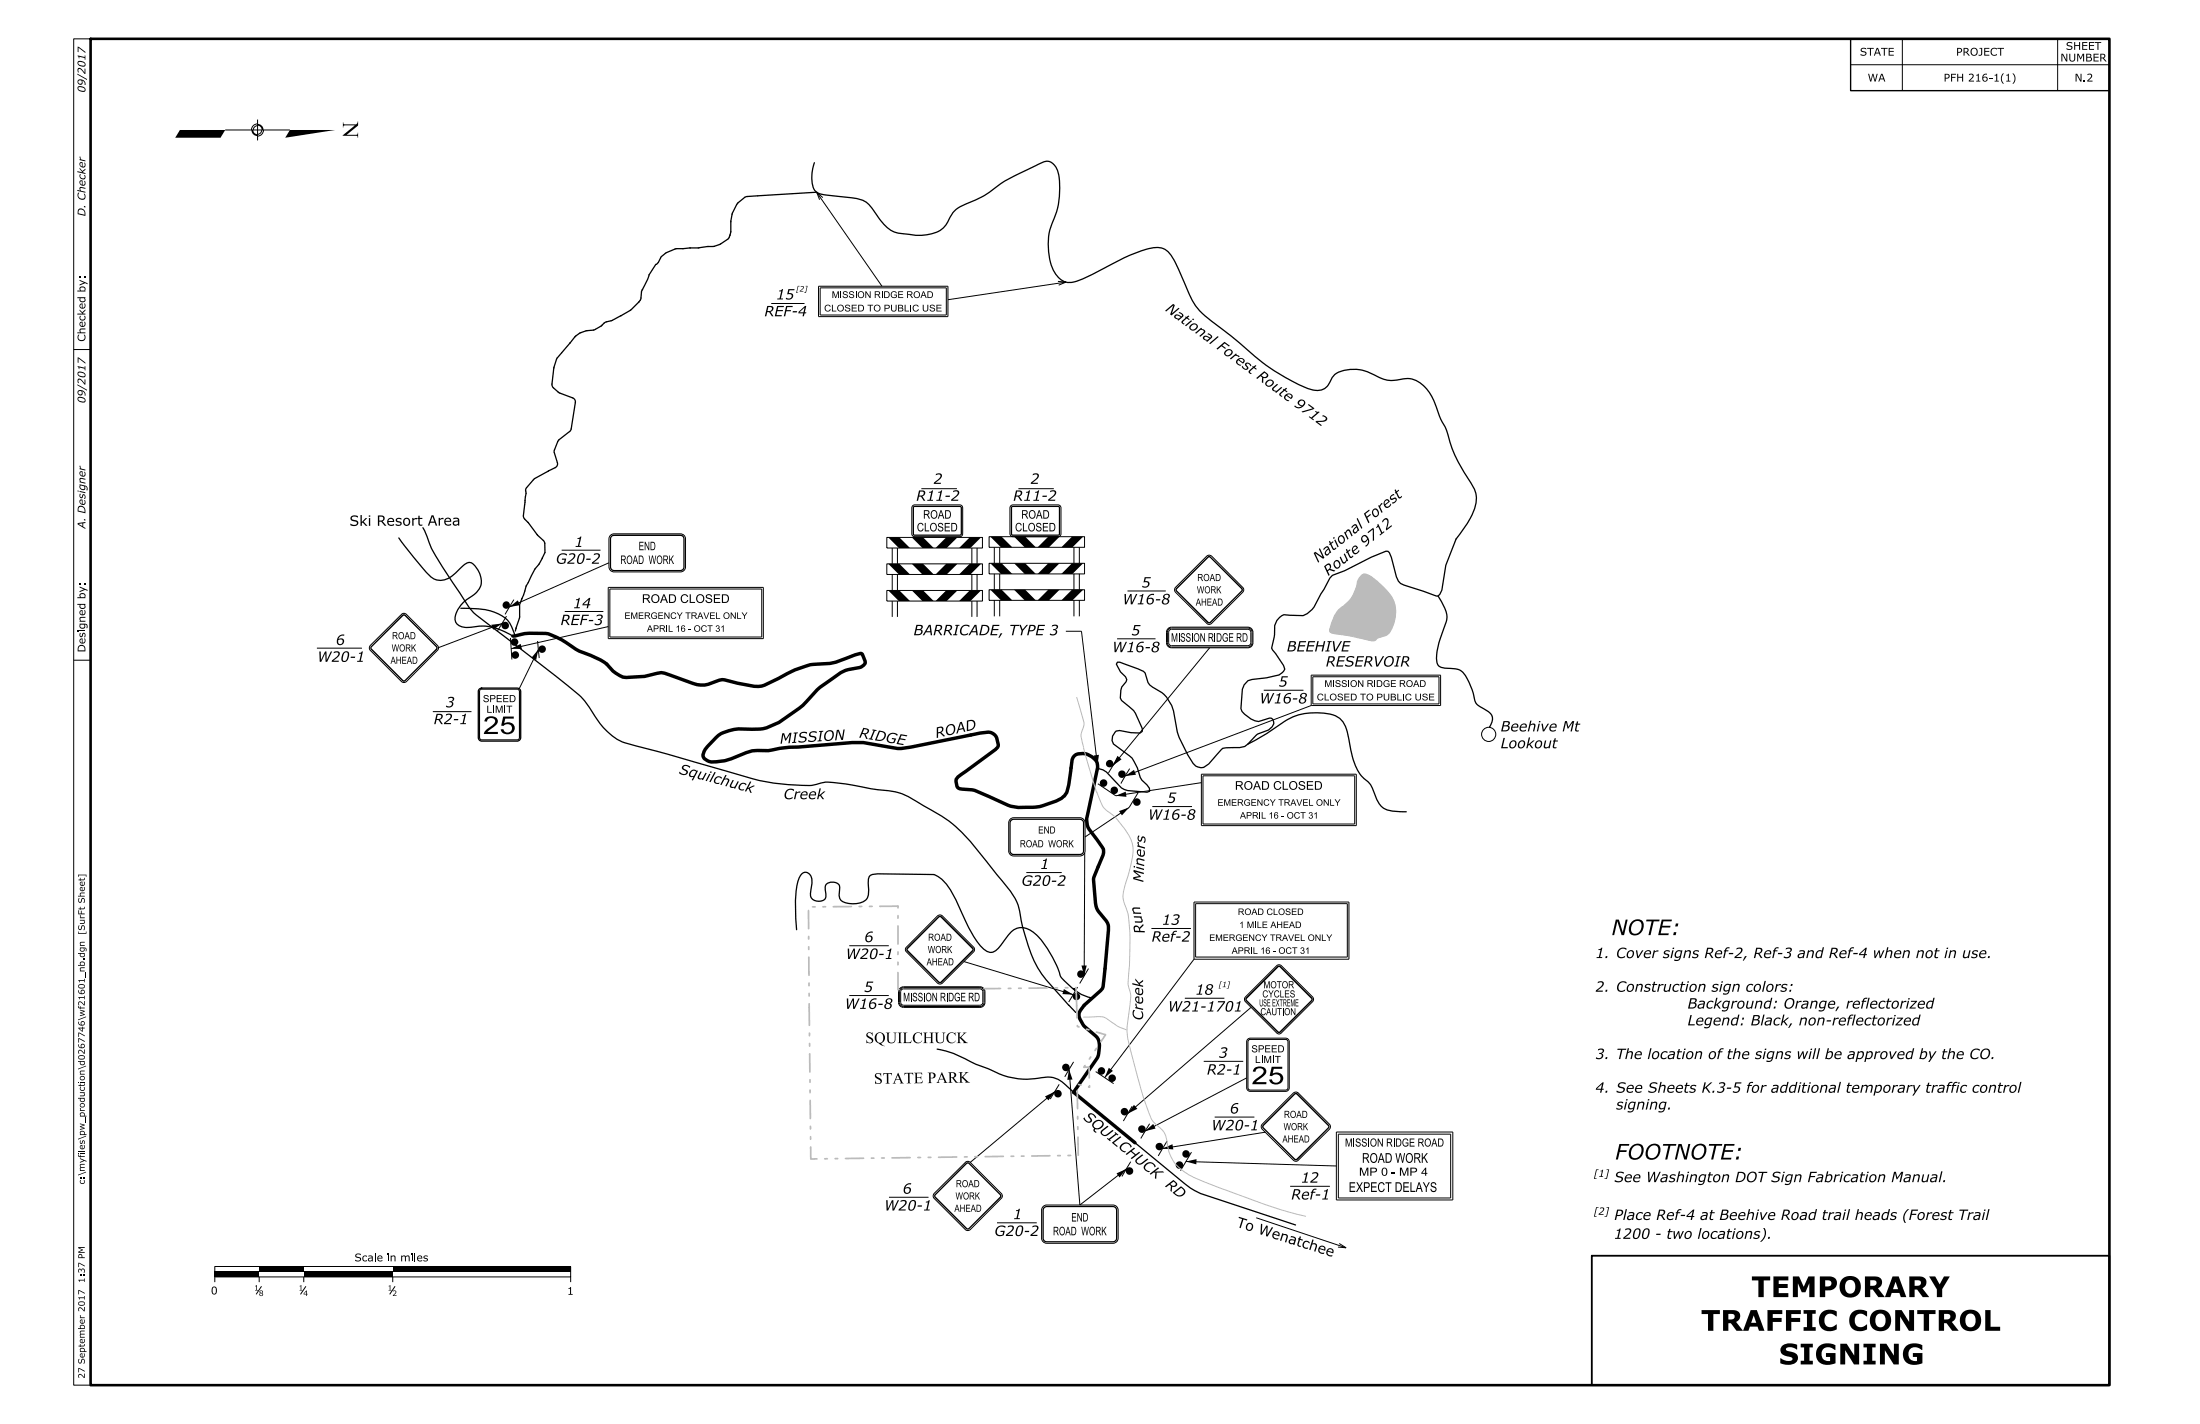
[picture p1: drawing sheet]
<svg xmlns="http://www.w3.org/2000/svg" width="432mm" height="279mm" viewBox="0 0 432 279" stroke-linecap="round" stroke-linejoin="round" font-family="sans-serif">
<g fill="none" stroke="#000" stroke-width=".2">
<path d="M160.7 56.2h25.4v5.9h-25.4zM161 56.5h24.7v5.3h-24.7zM100.9 117.7l-1.8 2.8M119.4 115.3h30.4v10h-30.4zM119.7 115.6h29.8v9.4h-29.8zM174.1 115.9h18.7v2h-18.7zM174.1 110.6h18.7v2.1h-18.7zM174.1 105.4h18.7v2.1h-18.7zM175.1 107.5v3.1M175.1 112.7v3.2M175.1 117.9v3.1M176.1 107.5v3.1"/>
<path d="M176.1 112.7v3.2M176.1 117.9v3.1M190.7 107.5v3.1M190.7 112.7v3.2M190.7 117.9v3.1M191.8 107.5v3.1M191.8 112.7v3.2M191.8 117.9v3.1M194.1 115.7h18.8v2.1h-18.8zM194.1 110.5h18.8v2.1h-18.8zM194.1 105.3h18.8v2.1h-18.8zM195.2 107.4v3.1"/>
<path d="M195.2 112.6v3.1M195.2 117.8v3.1M196.2 107.4v3.1M196.2 112.6v3.1M196.2 117.8v3.1M210.8 107.4v3.1M210.8 112.6v3.1M210.8 117.8v3.1M211.8 107.4v3.1M211.8 112.6v3.1M211.8 117.8v3.1M99.4 120.9l-1.8 2.9"/>
<path d="M100.2 125.2l.3 4.2M105.5 125.8l.3 3.3M257.4 132.5h25.4v5.9h-25.4zM257.7 132.8h24.7v5.3h-24.7zM215.5 153.8l3.5 2.3M219.3 148.8l-1.7 2.9M221.7 150.8l-1.7 2.9M223.4 155.5l-1.8 2.9M235.8 151.9h30.4v10.1h-30.4zM236.1 152.2h29.8v9.5h-29.8zM234.4 177h30.4v11.2h-30.4zM234.7 177.3h29.7v10.5h-29.7z"/>
<path d="M211.5 193.7l-1.7 2.9M213.6 190l-1.7 3M244.4 195.6l6.2-6.1a.66 .66 0 0 1 .9 0l6.1 6.1a.66 .66 0 0 1 0 .9l-6.1 6.2a.6 .6 0 0 1-.9 0l-6.2-6.2a.66 .66 0 0 1 0-.9zM207.9 212.8l-1.8 2.9M210.7 208.4l-1.7 2.9M215.1 210.3l3.5 2.3M222.2 217.1l-1.7 2.9M229.1 223.9l-1.8 2.9M233.9 226.1l-2.2 3.6M262.3 222.1h22.9v13.3h-22.9zM262.7 222.5h22v12.6h-22z"/>
<circle cx="292.2" cy="144.1" r="1.39"/>
</g>
<g fill="#000">
<path d="M174.3 105.4h2.2l2.1 2.1h-2.2zM174.3 110.6h2.2l2.1 2.1h-2.2zM174.3 115.9h2.2l2.1 2h-2.2zM179 105.4h2.2l2.1 2.1h-2.3zM179 110.6h2.2l2.1 2.1h-2.3zM179 115.9h2.2l2.1 2h-2.3zM183.6 117.9l2.1-2h2.2l-2.1 2zM183.6 112.7l2.1-2.1h2.2l-2.1 2.1zM183.6 107.5l2.1-2.1h2.2l-2.1 2.1zM188.2 117.9l2.1-2h2.2l-2 2zM188.2 112.7l2.1-2.1h2.2l-2 2.1zM188.2 107.5l2.1-2.1h2.2l-2 2.1z"/>
<path d="M194.4 105.3h2.2l2.1 2.1h-2.2zM194.4 110.5h2.2l2.1 2.1h-2.2zM194.4 115.7h2.2l2.1 2.1h-2.2zM199 105.3h2.2l2.1 2.1h-2.2zM199 110.5h2.2l2.1 2.1h-2.2zM199 115.7h2.2l2.1 2.1h-2.2zM203.7 117.8l2-2.1h2.3l-2.1 2.1zM203.7 112.6l2-2.1h2.3l-2.1 2.1zM203.7 107.4l2-2.1h2.3l-2.1 2.1zM208.3 117.8l2.1-2.1h2.2l-2.1 2.1zM208.3 112.6l2.1-2.1h2.2l-2.1 2.1zM208.3 107.4l2.1-2.1h2.2l-2.1 2.1z"/>
<path d="M244.5 195.7l6.2-6.1 .3-.2 .4 .2 6.1 6.1 .2 .4-.2 .3-6.1 6.2-.4 .1-.3-.1-6.2-6.2-.1-.3zM244.8 195.9v.4l6.2 6.1 6.4-6.3-6.4-6.4z" fill-rule="evenodd"/>
<circle cx="99.4" cy="118.7" r=".73"/>
<circle cx="99.2" cy="122.7" r=".74"/>
<circle cx="101" cy="126" r=".74"/>
<circle cx="101.1" cy="128.5" r=".74"/>
<circle cx="106.4" cy="127.4" r=".73"/>
<circle cx="216.6" cy="153.6" r=".74"/>
<circle cx="217.8" cy="149.8" r=".74"/>
<circle cx="218.7" cy="155.1" r=".74"/>
<circle cx="220.2" cy="151.9" r=".74"/>
<circle cx="223.1" cy="157.4" r=".74"/>
<circle cx="211.3" cy="195.5" r=".74"/>
<circle cx="212.1" cy="191.1" r=".73"/>
<circle cx="207.6" cy="214.6" r=".74"/>
<circle cx="209.2" cy="209.4" r=".74"/>
<circle cx="216.2" cy="210.1" r=".73"/>
<circle cx="218.3" cy="211.5" r=".75"/>
<circle cx="220.7" cy="218.1" r=".75"/>
<circle cx="231.5" cy="228.6" r=".74"/>
<circle cx="232.8" cy="226.4" r=".75"/>
</g>
<path d="M83 103.5l.4 .7a30.2 30.2 0 0 0 4.7 8.9l1.6 2.5a24.8 24.8 0 0 0 3.8 5.1l17.3 13.3a19.1 19.1 0 0 1 6.2 6.9 11.6 11.6 0 0 0 8.5 5.6l16.8 4.7a51.2 51.2 0 0 0 14.6 2.9 10.5 10.5 0 0 0 5-.6l4 .3 5.7 1.1a15.7 15.7 0 0 1 7.3 1.7l3 1.9a26.8 26.8 0 0 1 10 8.3l3.7 4.8a22.7 22.7 0 0 1 4.3 6.1 44 44 0 0 0 3.8 12.2 63.8 63.8 0 0 0 6.1 7.4" fill="none" stroke="#000" stroke-width=".25"/>
<path d="M267.2 112.9a1.79 1.79 0 0 1 2.3 .5 13.9 13.9 0 0 1 4.1 4.7 6.8 6.8 0 0 1-1.3 6.4l-1.9 .7a1.53 1.53 0 0 1-2.1 .3l-3-.7-3.1-.4a1.07 1.07 0 0 1-1.3-.9l.2-.3a6.7 6.7 0 0 1 3.1-4.8 8.6 8.6 0 0 0 2.4-4.6z" fill-rule="evenodd" fill="#bababa"/>
<g fill="#000">
<path d="M35.3 25.5h8.9l-.9 1.5h-8.9zM56.9 25.5h8.9l-9.8 1.5zM100 119.1l1.6-1.3 .5 .9zM96.4 122.6l2.1-.3-1.7 1.2zM100.3 127.3l1.9-1 .2 1.1zM105.7 127.5l-.5 2-.9-.5zM214.7 148.2l1-.1-.3 2.1zM219.6 159.1l2-.7-1.4 1.6zM219.3 148.3l.8 .7-1.7 1.2zM219 156.1l1.9-.8 .2 1.1zM220.8 152.3l1.8-1.2 .4 .9zM208.8 194.1l1.8 1.1-2.1-.1z"/>
<path d="M212.3 189.4h1l-.5 2.1zM205.1 215.1l1.9-.9-1.2 1.7zM209.8 209.8l.7 2-1 .1zM217.6 209.5l.8 .6-1.6 1.4zM222.6 216.8l.6 .8-1.9 .9zM228.2 225.4l1.9-.9 .2 1zM232.8 227.9l2-.5v1.1zM42.2 249.5h8.7v1h-8.7zM50.9 248.5h8.7v1h-8.7zM77.1 248.5h34.9v1h-34.9zM59.6 249.5h17.5v1h-17.5z"/>
<path d="M15.2 14.4l1.9 1.1v.2l-1.9-1.1z" fill-rule="evenodd"/>
<path d="M393.1 14.4h.2a1.39 1.39 0 0 0 0 2h-.2a1.52 1.52 0 0 1 0-2z" fill-rule="evenodd"/>
<path d="M395 14.4h.2a1.52 1.52 0 0 1 0 2h-.2a1.38 1.38 0 0 0 0-2z" fill-rule="evenodd"/>
<path d="M15.7 36.8l.2-.1 .9 .2v.2l-.8-.2a.29 .29 0 0 0-.2 .2 .29 .29 0 0 0 .1 .3l.9 .2v.2l-1.6-.3v-.2l.5 .1-.1-.3z" fill-rule="evenodd"/>
<path d="M15.6 32.9l.6 .6 .6-.4v.2l-.5 .4 .5 .3v.1l-1.6-.3v-.2l1 .2-.6-.6z" fill-rule="evenodd"/>
<path d="M49.4 25.5h.3l.3 .6 .6 .3v.3a1.19 1.19 0 0 1-1.2-1.2z" fill-rule="evenodd"/>
<path d="M50.6 24.3a1.17 1.17 0 0 1 1.1 1.2h-.3l-.3-.6-.5-.2z" fill-rule="evenodd"/>
<path d="M15.7 56.3l-.1 .3 .1 .4h-.5v.2h1.6v-.3a.61 .61 0 0 0-.3-.7 .61 .61 0 0 0-.8 .1zM15.9 56.5a.44 .44 0 0 1 .6-.1 .44 .44 0 0 1 .1 .6h-.7l-.1-.3z" fill-rule="evenodd"/>
<path d="M15.2 58.3v.2h.5a.56 .56 0 0 0 .4 .8 .56 .56 0 0 0 .6-.7l.1-.3zM15.8 58.5h.7a.4 .4 0 0 1-.3 .6 .4 .4 0 0 1-.4-.6z" fill-rule="evenodd"/>
<path d="M156.6 56.1h.4l-.3 .1-.3 1.2 .2 .1h-.3z" fill-rule="evenodd"/>
<path d="M157.2 56.2a.36 .36 0 0 1 .6 .1 .36 .36 0 0 1-.3 .5l-.4 .3h.6v.1h-.8l.2-.3a.48 .48 0 0 0 .4-.7l-.4 .1z" fill-rule="evenodd"/>
<path d="M158.1 56.1h.4l-.3 1.4h-.4l.3-.1 .3-1.2h-.3z" fill-rule="evenodd"/>
<path d="M15.2 75.4l1.9 1.1v.2l-1.9-1.1z" fill-rule="evenodd"/>
<path d="M15.7 64.5l1.1-.1v.2h-.7a.33 .33 0 0 0-.3 .3 .33 .33 0 0 0 .1 .3h.9v.2h-1.6v-.2h.5l-.1-.4z" fill-rule="evenodd"/>
<path d="M15.6 60.7l.6 .6 .6-.6v.3l-.5 .4 .5 .1v.2h-1.6v-.2h1l-.6-.5z" fill-rule="evenodd"/>
<path d="M179.2 99.3l-.1 .4v5l.3 .4h9l.4-.2v-5.2l-.2-.4-9-.1zM179.4 99.5h9l.2 .2-.1 5.1h-9.1z" fill-rule="evenodd"/>
<path d="M198.5 99.3l-.1 .4v5l.2 .4h9l.4-.1 .1-.3v-5l-.1-.4-.4-.1h-8.8zM198.7 99.5h9.1v5.3h-9.1z" fill-rule="evenodd"/>
<path d="M15.7 116.5l-.1 .3 .1 .4h-.5v.2h1.6v-.4a.61 .61 0 0 0-.3-.6 .61 .61 0 0 0-.8 .1zM15.9 116.6a.44 .44 0 0 1 .6 0 .44 .44 0 0 1 .1 .6h-.7l-.1-.3z" fill-rule="evenodd"/>
<path d="M15.2 118.5v.2h.5a.56 .56 0 0 0 .4 .8 .56 .56 0 0 0 .6-.7l.1-.3zM15.8 118.7h.7a.4 .4 0 0 1-.3 .6 .4 .4 0 0 1-.4-.6z" fill-rule="evenodd"/>
<path d="M119.9 105.1l-.2 .6v5.5l.2 .6 .6 .3h13l.4-.1 .4-.4 .1-.4v-5.5a.84 .84 0 0 0-.9-.8h-13zM120.1 105.3l.4-.1h13.3l.3 .5v5.7l-.3 .3-.3 .1-13.3-.1-.3-.5v-5.5z" fill-rule="evenodd"/>
<path d="M230.8 115.4l6.2-6.1a.44 .44 0 0 1 .7 0l6.1 6.1 .1 .3-.1 .4-6.1 6.1-.4 .1-.3-.1-6.2-6.2zM231 115.6v.3l6.3 6.2 6.4-6.3-.1-.2-6.3-6.2z" fill-rule="evenodd"/>
<path d="M66.5 124.8a1.14 1.14 0 0 0 0 1.8 .7 .7 0 0 0 1-.4 .7 .7 0 0 0-.5-.9l-.6 .1a.84 .84 0 0 1 1.1-.6l.1-.3h-.3zM66.3 125.9a.5 .5 0 0 1 1 0 .5 .5 0 0 1-1 0z" fill-rule="evenodd"/>
<path d="M78.9 120.6l.4-.1 .3 .1 6.2 6.2 .1 .3-.1 .4-6.2 6.1a.44 .44 0 0 1-.7 0l-6.2-6.2v-.3v-.3zM73 127v.3l6.3 6.2 6.3-6.3v-.2l-6.3-6.2z" fill-rule="evenodd"/>
<path d="M94.2 135.3l.3-.2h7a.61 .61 0 0 1 .6 .6l-.1 9.3-.5 .3h-7l-.3-.2-.2-.4v-9zM94.3 135.4v9.5l.2 .2 7.2-.1 .1-.3v-9l-.1-.3-.2-.1h-7z" fill-rule="evenodd"/>
<path d="M160.9 154.7h.2l-.3 1.3 .9-.7h.3l-.8 .7 .6 .8h-.4l-.4-.7-.3 .2-.1 .5h-.2z" fill-rule="evenodd"/>
<path d="M300.1 144.7h.2l-.3 1.4 .9-.8h.3l-.8 .7 .6 .8h-.4l-.4-.7-.3 .2-.1 .5h-.2z" fill-rule="evenodd"/>
<path d="M300.3 141.4h.3l-.2 .8a.5 .5 0 0 1 .7-.3 .5 .5 0 0 1 .3 .6l-.3 1h-.2l.2-.9a.35 .35 0 0 0-.2-.5 .35 .35 0 0 0-.5 .2l-.3 1.2h-.2z" fill-rule="evenodd"/>
<path d="M15.8 175.2l.8-.1v.2h-.5a.28 .28 0 0 0-.2 .2 .28 .28 0 0 0 0 .3h.7v.1h-1.3v-.1h.5l-.1-.4z" fill-rule="evenodd"/>
<path d="M15.3 171.6h1.7v.5h-.2v-.3h-1.4v.3h-.1z" fill-rule="evenodd"/>
<path d="M198.4 160.9l-.3 .6v5.5l.3 .5 .4 .3h13.1l.5-.1 .3-.3 .1-.4v-5.5a.84 .84 0 0 0-.9-.9h-12.9zM198.5 161l.5-.1 13.2 .1 .3 .5v5.7l-.3 .3h-.3h-13.2l-.3-.5v-5.5z" fill-rule="evenodd"/>
<path d="M15.3 197.4h.2l.1 .3h.1v-.3h.1v.3h.8v.2h-.8v.1l-.1-.1a.35 .35 0 0 1-.4-.5z" fill-rule="evenodd"/>
<path d="M15.8 188.7l-.1 .3 .1 .3h-.5v.2h1.3l.1-.5a.55 .55 0 0 0-.9-.3zM15.9 188.9a.36 .36 0 0 1 .5-.1 .36 .36 0 0 1 .1 .5h-.6l-.1-.2z" fill-rule="evenodd"/>
<path d="M15.3 187v.2h.4a.46 .46 0 0 0 .4 .6 .46 .46 0 0 0 .4-.6l.1-.2zM15.9 187.2h.5a.33 .33 0 0 1-.3 .5 .33 .33 0 0 1-.2-.5z" fill-rule="evenodd"/>
<path d="M15.3 200l1.6-.6v.2l-1.6 .6z" fill-rule="evenodd"/>
<path d="M15.3 182.8h.1v.3h1.4v-.3h.2v.4h-1.7z" fill-rule="evenodd"/>
<path d="M170.3 183.1a1.15 1.15 0 0 0 0 1.8 .71 .71 0 0 0 1-.5 .71 .71 0 0 0-.6-.9l-.5 .2a.84 .84 0 0 1 1.1-.7v-.2h-.2zM170 184.2a.5 .5 0 0 1 1 0 .5 .5 0 0 1-1 0z" fill-rule="evenodd"/>
<path d="M178 185.9l6.2-6.1 .3-.1 .4 .1 6.1 6.1 .1 .4-.1 .4-6.1 6.1-.4 .1-.3-.1-6.2-6.1-.1-.4zM184.3 180l-6.1 6.3 6.3 6.4 6.4-6.4-6.3-6.3z" fill-rule="evenodd"/>
<path d="M222.8 192l.8 .8 .8-.5v.3l-.7 .5 .2 .2 .5 .1v.2l-2.2-.4v-.3l1.4 .3-.8-.9z" fill-rule="evenodd"/>
<path d="M230.3 182.8l.7-.2-.1 .3a.43 .43 0 0 0-.6 .3h.5l-.1 .2h-.4l-.3 1.4h-.3l.3-1.4h-.1v-.2h.2z" fill-rule="evenodd"/>
<path d="M239.5 192.6h.4l-.3 .1-.3 1.2 .3 .1h-.4z" fill-rule="evenodd"/>
<path d="M240.2 192.8l.4-.2-.3 1h.3l-.1 .1h-.5l.2-.1 .2-.7z" fill-rule="evenodd"/>
<path d="M241.1 192.6h.3l-.3 1.4h-.4l.3-.1 .3-1.2z" fill-rule="evenodd"/>
<path d="M336.8 195.8h.3l-.3 1.3 .9-.7h.3l-.9 .7 .6 .8h-.3l-.5-.7-.2 .2-.1 .5h-.3z" fill-rule="evenodd"/>
<path d="M338.8 186l.7-.1-.1 .2a.43 .43 0 0 0-.6 .4h.5l-.1 .2h-.4l-.3 1.3h-.3l.3-1.3h-.2l.1-.2h.2z" fill-rule="evenodd"/>
<path d="M340.1 199.8a.94 .94 0 0 0-.1 1.4l.7-.2v.2h.2l.5-2.1h-.2l-.2 .6-.4-.1zM340.2 200l.4-.2 .3 .1-.2 .9a.45 .45 0 0 1-.6 .1 .45 .45 0 0 1 0-.7z" fill-rule="evenodd"/>
<path d="M346.1 199.1h.2l-.5 2.1h-.2z" fill-rule="evenodd"/>
<path d="M346.3 192.5h.3l-.5 2.1h-.3z" fill-rule="evenodd"/>
<path d="M346.6 196.5a.94 .94 0 0 0-.1 1.4l.7-.2-.1 .2h.3l.5-2.1h-.3l-.1 .6-.5-.1zM346.7 196.7l.3-.2 .4 .1-.2 .9a.45 .45 0 0 1-.7 .1 .45 .45 0 0 1 0-.7z" fill-rule="evenodd"/>
<path d="M348.4 186l.7-.1-.1 .2a.43 .43 0 0 0-.6 .4h.5l-.1 .2h-.4l-.3 1.3h-.3l.3-1.3h-.1v-.2h.2z" fill-rule="evenodd"/>
<path d="M356.7 186.6a.94 .94 0 0 0-.1 1.4l.7-.2v.2h.2l.5-2.1h-.3l-.1 .6-.4-.1zM356.8 186.8l.4-.2 .3 .1-.2 .9a.45 .45 0 0 1-.6 .1 .45 .45 0 0 1 0-.7z" fill-rule="evenodd"/>
<path d="M363.1 199.2l.7-.1-.1 .2a.43 .43 0 0 0-.6 .4h.5l-.1 .2h-.4l-.3 1.3h-.3l.3-1.3h-.2l.1-.2h.2z" fill-rule="evenodd"/>
<path d="M363.2 186l.7-.1-.1 .2a.43 .43 0 0 0-.6 .4h.5l-.1 .2h-.4l-.3 1.3h-.3l.3-1.3h-.1v-.2h.2z" fill-rule="evenodd"/>
<path d="M364 199.1h.2l-.5 2.1h-.2z" fill-rule="evenodd"/>
<path d="M365.8 195.9l.7-.1v.2a.43 .43 0 0 0-.7 .4h.5v.2h-.5l-.3 1.3h-.2l.2-1.3h-.1v-.2h.2z" fill-rule="evenodd"/>
<path d="M366.7 195.8h.3l-.5 2.1h-.3z" fill-rule="evenodd"/>
<path d="M370.4 185.9h.3l-.2 .7a.5 .5 0 0 1 .6-.2 .5 .5 0 0 1 .3 .6l-.2 1h-.3l.2-.9a.35 .35 0 0 0-.2-.5 .35 .35 0 0 0-.4 .2l-.3 1.2h-.3z" fill-rule="evenodd"/>
<path d="M375.7 199.8a.94 .94 0 0 0-.1 1.4l.7-.2-.1 .2h.3l.5-2.1h-.3l-.1 .6-.4-.1zM375.8 200l.4-.2 .3 .1-.2 .9a.45 .45 0 0 1-.7 .1 .45 .45 0 0 1 0-.7z" fill-rule="evenodd"/>
<path d="M378.4 196.5a.94 .94 0 0 0-.1 1.4l.7-.2v.2h.2l.5-2.1h-.2l-.2 .6-.4-.1zM378.5 196.7l.4-.2 .4 .1-.2 .9a.46 .46 0 0 1-.7 .1 .46 .46 0 0 1 0-.7z" fill-rule="evenodd"/>
<path d="M15.3 215.4v.2h.4a.46 .46 0 0 0 .4 .6 .46 .46 0 0 0 .4-.6l.1-.2zM15.9 215.6h.5a.33 .33 0 0 1-.3 .5 .33 .33 0 0 1-.2-.5z" fill-rule="evenodd"/>
<path d="M15.3 208.2v.1h.4a.46 .46 0 0 0 .4 .7 .46 .46 0 0 0 .4-.7l.1-.1zM15.9 208.3h.5a.34 .34 0 0 1-.3 .6 .33 .33 0 0 1-.2-.6z" fill-rule="evenodd"/>
<path d="M15.3 209.7l1.6-.6v.1l-1.6 .6z" fill-rule="evenodd"/>
<path d="M242 216.7a1.14 1.14 0 0 0 0 1.8 .7 .7 0 0 0 1-.4 .7 .7 0 0 0-.6-.9l-.5 .1a.83 .83 0 0 1 1.1-.6l.1-.3h-.3zM241.8 217.8a.48 .48 0 0 1 .9 0 .48 .48 0 0 1-.9 0z" fill-rule="evenodd"/>
<path d="M245.1 203.9l7.2-.1a.61 .61 0 0 1 .6 .6l-.1 9.3-.5 .3h-6.9l-.5-.3-.1-.3v-9zM245.1 204.2l-.1 .2 .1 9.2 .3 .2 7.1-.1 .2-.3v-9l-.1-.2-.3-.2h-6.9z" fill-rule="evenodd"/>
<path d="M319.5 205.7h.2l-.1 .7a.5 .5 0 0 1 .6-.2 .5 .5 0 0 1 .3 .6l-.2 1h-.3l.2-.9a.35 .35 0 0 0-.2-.5 .35 .35 0 0 0-.4 .2l-.4 1.2h-.2z" fill-rule="evenodd"/>
<path d="M323.9 205.7h.3l-.5 2.1h-.3z" fill-rule="evenodd"/>
<path d="M325.9 212.3h.3l-.2 .7a.5 .5 0 0 1 .6-.2 .5 .5 0 0 1 .3 .6l-.2 1h-.3l.2-.9a.35 .35 0 0 0-.2-.5 .35 .35 0 0 0-.4 .2l-.3 1.2h-.3z" fill-rule="evenodd"/>
<path d="M337.6 205.8l.7-.1-.1 .2a.43 .43 0 0 0-.6 .4h.5l-.1 .2h-.4l-.3 1.3h-.3l.3-1.3h-.1v-.2h.2z" fill-rule="evenodd"/>
<path d="M340.6 205.7h.2l-.2 .7a.5 .5 0 0 1 .7-.2 .5 .5 0 0 1 .3 .6l-.2 1h-.3l.2-.9a.35 .35 0 0 0-.2-.5 .35 .35 0 0 0-.4 .2l-.4 1.2h-.2z" fill-rule="evenodd"/>
<path d="M343.4 212.4l.7-.1-.1 .2a.43 .43 0 0 0-.6 .4h.5l-.1 .2h-.4l-.3 1.3h-.3l.3-1.3h-.2l.1-.2h.2z" fill-rule="evenodd"/>
<path d="M350 199.1h.2l-.3 1.3 .9-.7h.4l-.9 .7 .6 .8h-.3l-.5-.7-.2 .2-.1 .5h-.3z" fill-rule="evenodd"/>
<path d="M349.8 213a.94 .94 0 0 0-.2 1.4l.7-.2v.2h.3l.5-2.1h-.3l-.1 .6-.5-.1zM349.9 213.2l.3-.1 .4 .1-.2 .8a.45 .45 0 0 1-.7 .1 .45 .45 0 0 1 0-.7z" fill-rule="evenodd"/>
<path d="M351.5 213a.93 .93 0 0 0-.1 1.4l.7-.2v.2h.2l.5-2.1h-.3l-.1 .6-.4-.1zM351.6 213.2l.4-.1 .3 .1-.2 .8a.45 .45 0 0 1-.6 .1 .45 .45 0 0 1 0-.7z" fill-rule="evenodd"/>
<path d="M356.2 205.7h.3l-.5 2.1h-.3z" fill-rule="evenodd"/>
<path d="M357 205.7h.2l-.5 2.1h-.2z" fill-rule="evenodd"/>
<path d="M358.7 205.7l-.5 2.1h.3a.95 .95 0 0 0 1.1-.4 .95 .95 0 0 0-.1-1.1l-.7 .1 .2-.7zM358.8 206.7a.45 .45 0 0 1 .6-.1 .45 .45 0 0 1 0 .6 .57 .57 0 0 1-.8 .3z" fill-rule="evenodd"/>
<path d="M361.1 212.3h.2l-.4 2.1h-.3z" fill-rule="evenodd"/>
<path d="M374.4 206.4a.94 .94 0 0 0-.1 1.4l.7-.2v.2h.2l.5-2.1h-.2l-.2 .6-.4-.1zM374.5 206.6l.4-.1h.4l-.2 .9a.46 .46 0 0 1-.7 .1 .46 .46 0 0 1 0-.7z" fill-rule="evenodd"/>
<path d="M377.2 205.7l-.5 2.1h.3a.95 .95 0 0 0 1.1-.4 .95 .95 0 0 0-.1-1.1l-.7 .1 .2-.7zM377.2 206.7a.45 .45 0 0 1 .7-.1 .45 .45 0 0 1 0 .6 .57 .57 0 0 1-.9 .3z" fill-rule="evenodd"/>
<path d="M382.5 212.4l.7-.1v.2a.43 .43 0 0 0-.6 .4h.4v.2h-.5l-.3 1.3h-.2l.3-1.3h-.2v-.2h.2z" fill-rule="evenodd"/>
<path d="M382.7 205.7h.2l-.1 .7a.5 .5 0 0 1 .6-.2 .5 .5 0 0 1 .3 .6l-.2 1h-.3l.2-.9a.35 .35 0 0 0-.2-.5 .35 .35 0 0 0-.4 .2l-.4 1.2h-.2z" fill-rule="evenodd"/>
<path d="M383.5 212.4l.7-.1-.1 .2a.43 .43 0 0 0-.6 .4h.5l-.1 .2h-.4l-.3 1.3h-.3l.3-1.3h-.1v-.2h.2z" fill-rule="evenodd"/>
<path d="M396.5 212.3h.3l-.5 2.1h-.3z" fill-rule="evenodd"/>
<path d="M15.3 226.5h.2l.1 .3 .1 .1v-.3h.1v.3h.8v.1h-.8v.1l-.1-.1a.35 .35 0 0 1-.4-.5z" fill-rule="evenodd"/>
<path d="M15.3 225.8h1.3v.1h-1.3z" fill-rule="evenodd"/>
<path d="M15.3 230.5l1.6-.6v.1l-1.6 .6z" fill-rule="evenodd"/>
<path d="M15.3 223.4l1.6-.6v.2l-1.6 .6z" fill-rule="evenodd"/>
<path d="M177.8 232.4a1.14 1.14 0 0 0 0 1.8 .7 .7 0 0 0 1-.4 .7 .7 0 0 0-.6-.9l-.5 .2a.84 .84 0 0 1 1.1-.7l.1-.2-.3-.1zM177.6 233.6a.48 .48 0 0 1 .9 0 .48 .48 0 0 1-.9 0z" fill-rule="evenodd"/>
<path d="M189.6 228.2l.3-.2 .4 .2 6.1 6.1 .2 .4-.2 .3-6.1 6.1-.4 .2-.3-.2-6.1-6.1-.2-.3 .1-.3zM183.7 234.5v.3l6.2 6.2 6.4-6.3v-.2l-6.4-6.2z" fill-rule="evenodd"/>
<path d="M247.9 220.7l6.1-6.1 .4-.2 .3 .2 6.1 6.1 .1 .4-.1 .3-6.1 6.1-.3 .2-.4-.2-6.1-6.1-.2-.3zM248 220.9v.3l6.4 6.2 6.3-6.3-6.3-6.4z" fill-rule="evenodd"/>
<path d="M257.7 233.4l.7-.2-.1 .3a.43 .43 0 0 0-.6 .3h.5l-.1 .2h-.4l-.3 1.4h-.3l.3-1.4h-.1v-.2h.2z" fill-rule="evenodd"/>
<path d="M313.3 236.9h.5l-.1 .1h-.3l-.4 1.6h.4l-.1 .1h-.5z" fill-rule="evenodd"/>
<path d="M313.3 229.4h.5l-.1 .2h-.3l-.4 1.6h.4l-.1 .1h-.5z" fill-rule="evenodd"/>
<path d="M314.1 229.7l.6-.2-.3 1.3h.3l-.1 .1h-.7v-.1h.3l.2-1h-.3z" fill-rule="evenodd"/>
<path d="M314 237a.5 .5 0 0 1 .9 .1 .5 .5 0 0 1-.4 .7l-.5 .4h.7v.2h-1l.4-.5a.57 .57 0 0 0 .4-.8l-.5 .1z" fill-rule="evenodd"/>
<path d="M315.3 236.9h.5l-.4 1.8h-.5v-.1h.4l.3-1.6h-.3z" fill-rule="evenodd"/>
<path d="M315.3 229.4h.5l-.4 1.9h-.5v-.1h.4l.3-1.6h-.3z" fill-rule="evenodd"/>
<path d="M319.1 237.2h.2l-.5 2.2h-.2z" fill-rule="evenodd"/>
<path d="M329.3 237.4l.7-.1v.2a.43 .43 0 0 0-.6 .3h.4v.2h-.5l-.3 1.4h-.2l.3-1.4h-.2v-.2h.2z" fill-rule="evenodd"/>
<path d="M329.5 229.8h.3l-.2 .8a.5 .5 0 0 1 .6-.3 .5 .5 0 0 1 .3 .7l-.2 .9h-.3l.3-.9a.35 .35 0 0 0-.3-.4 .35 .35 0 0 0-.4 .2l-.3 1.1h-.3z" fill-rule="evenodd"/>
<path d="M343.2 237.2h.3l-.2 .8a.5 .5 0 0 1 .7-.3 .5 .5 0 0 1 .3 .7l-.3 1h-.2l.2-1a.35 .35 0 0 0-.2-.4 .35 .35 0 0 0-.5 .2l-.3 1.2h-.2z" fill-rule="evenodd"/>
<path d="M355.3 238a.94 .94 0 0 0-.1 1.4l.7-.2v.2h.3l.4-2.2h-.2l-.2 .7-.4-.1zM355.5 238.2l.3-.2 .4 .1-.2 .9a.45 .45 0 0 1-.7 .1 .45 .45 0 0 1 0-.7z" fill-rule="evenodd"/>
<path d="M358.6 229.8l-.5 2.1h.2a.95 .95 0 0 0 1.2-.3 .95 .95 0 0 0-.1-1.2l-.7 .2 .2-.8zM358.6 230.8a.45 .45 0 0 1 .7-.1 .45 .45 0 0 1 0 .7 .57 .57 0 0 1-.9 .3z" fill-rule="evenodd"/>
<path d="M362.9 237.2h.2l-.5 2.2h-.2z" fill-rule="evenodd"/>
<path d="M364.6 237.2h.3l-.2 .8a.5 .5 0 0 1 .6-.3 .5 .5 0 0 1 .3 .7l-.2 1h-.3l.3-1a.35 .35 0 0 0-.3-.4 .35 .35 0 0 0-.4 .2l-.3 1.2h-.3z" fill-rule="evenodd"/>
<path d="M369.7 238a.94 .94 0 0 0-.1 1.4l.7-.2-.1 .2h.3l.5-2.2h-.3l-.1 .7-.5-.1zM369.8 238.2l.3-.2 .4 .1-.2 .9a.45 .45 0 0 1-.7 .1 .45 .45 0 0 1 0-.7z" fill-rule="evenodd"/>
<path d="M374.3 237.4l.4-.2a1.95 1.95 0 0 0-.6 2.7h-.3a2.01 2.01 0 0 1 .5-2.5z" fill-rule="evenodd"/>
<path d="M381 229.8h.3l-.5 2.1h-.3z" fill-rule="evenodd"/>
<path d="M390.2 237.2h.3l-.5 2.2h-.2z" fill-rule="evenodd"/>
<path d="M15.8 260l-.1 .3 .1 .3h-.5v.2h1.3l.1-.5a.55 .55 0 0 0-.9-.3zM15.9 260.1a.36 .36 0 0 1 .5 0 .36 .36 0 0 1 .1 .5h-.6l-.1-.3z" fill-rule="evenodd"/>
<path d="M73.5 245.9h.2v1.6h-.2z" fill-rule="evenodd"/>
<path d="M81.4 245.9h.1v1.6h-.1z" fill-rule="evenodd"/>
<path d="M204.9 236.9l-.3 .6v5.5l.3 .5 .4 .3h13.1l.5-.1 .3-.3 .1-.4v-5.5a.84 .84 0 0 0-.9-.9h-12.9zM205 237l.5-.1h13.2l.3 .6v5.7l-.3 .3h-.3h-13.2l-.3-.5v-5.5z" fill-rule="evenodd"/>
<path d="M333.7 241h.3l-.5 2.1h-.3z" fill-rule="evenodd"/>
<path d="M346.1 241h.2a2.08 2.08 0 0 1-.6 2.6h-.3a1.94 1.94 0 0 0 .7-2.6z" fill-rule="evenodd"/>
</g>
<g fill="none" stroke="#000" stroke-width=".2">
<path d="M14.5 7.6h3.3v264.2h-3.3zM17.8 7.6h345.4v10.2h50.8v228.6h-101.6v25.4h-294.6zM363.2 12.7h50.8M373.4 7.6v10.2M403.9 7.6v10.2M44.2 25.5h12.7M50.6 24.3a1.19 1.19 0 0 0-1.2 1.2M50.6 24.7a.86 .86 0 0 0-.9 .8M50.6 23.5v4.1M51.4 25.5a.83 .83 0 0 1-.8 .9M51.7 25.5a1.19 1.19 0 0 1-1.1 1.2M160.3 37.7l12.8 18.5"/>
<path d="M161.5 38.8l-1.2-1.1 .6 1.5M151.4 59.5h6.5M207.6 55.2l1.6 .2-1.4 .6M209.2 55.4l-23.1 3.4M14.5 68.6h3.3M179.1 99.2l.5-.1h8.8a.57 .57 0 0 1 .5 .6v5l-.2 .5-9.1 .1a.57 .57 0 0 1-.6-.6v-5zM180.8 95.9h7M198.4 99.2l.4-.1h8.8a.59 .59 0 0 1 .6 .6v5a.59 .59 0 0 1-.6 .6h-8.8a.59 .59 0 0 1-.6-.6v-5zM199.9 95.9h6.9M110.2 107.9h7.7M110.8 120h7.6M119.5 110.4l-19.5 8.7"/>
<path d="M119.8 105l.7-.3h13a.99 .99 0 0 1 1 1v5.5a.99 .99 0 0 1-1 1h-13a.99 .99 0 0 1-1-1v-5.5zM221.3 116h7.5M230.7 115.3l6.2-6.2a.7 .7 0 0 1 .9 0l6.1 6.2a.64 .64 0 0 1 0 .9l-6.1 6.1a.64 .64 0 0 1-.9 0l-6.2-6.1a.7 .7 0 0 1 0-.9zM14.5 129.5h3.3M62.2 127.2h8.8M72.7 126.6l6.1-6.1a.64 .64 0 0 1 1 0l6.1 6.1a.64 .64 0 0 1 0 1l-6.1 6.1a.7 .7 0 0 1-1 0l-6.1-6.1a.7 .7 0 0 1 0-1zM84.9 139.6h7.6M98.5 122.3l-12.4 4.8M105.7 127.5l-3.8 7.6M119.4 122.9l-19.1 4.4M209.2 123.9h3.1l3.1 26.3M219.3 125.3h7.5"/>
<path d="M229.2 123.3l.7-.3h15a1.01 1.01 0 0 1 1 1v2.1a.99 .99 0 0 1-1 1h-15a.99 .99 0 0 1-.9-1v-2.1zM229.4 123.5l.5-.3h15a.8 .8 0 0 1 .8 .8v2.1a.83 .83 0 0 1-.8 .9h-15a.83 .83 0 0 1-.8-.9v-2.1zM229.5 123.7l.4-.2h15h.3l.3 .5v2.1l-.1 .3-.5 .3h-15l-.2-.1-.3-.5zM237.4 127.1l-19 23.1M248 135.4h7.8M257.4 138.4l-36.6 13.9M221.6 158.4l-8.6 5.8M226.2 158.3h7.8M235.8 153.6l-16.8 2.5M184 179.7a.7 .7 0 0 1 1 0l6.1 6.1a.66 .66 0 0 1 0 1l-6.1 6.1a.7 .7 0 0 1-1 0l-6.1-6.1a.6 .6 0 0 1 0-1zM198.3 160.7l.7-.3h12.9a1.02 1.02 0 0 1 1.1 1.1v5.5a1.02 1.02 0 0 1-1.1 1h-12.9a.99 .99 0 0 1-1-1v-5.5zM201.4 171.2h7"/>
<path d="M212.9 167.4l-.1 24.1M166.7 195.3h7.7M166.7 185.6h7.7M176.7 193.9l.7-.3h14.9a.99 .99 0 0 1 1 1v2.1a.96 .96 0 0 1-1 1h-14.9a.99 .99 0 0 1-1-1v-2.1zM176.8 194l.6-.2h14.9a.8 .8 0 0 1 .8 .8v2.1a.8 .8 0 0 1-.8 .8h-14.9a.83 .83 0 0 1-.9-.8v-2.1zM176.9 194.2l.5-.2h14.9l.3 .1 .3 .5v2.1l-.1 .3-.5 .2h-14.9a.57 .57 0 0 1-.6-.5v-2.1zM189.2 188.7l21.4 6.5M226 182.2h7.8M232.6 195.9h7.7M234.4 188.2l-17.6 23.3M245.5 197.7l-24.2 20.8M207 214.2l-16.6 13.9"/>
<path d="M209.8 209.8l2.1 26.6 9.2-7M236.3 208.2h7.7M238.4 219.2h7.8M244.7 211.5l-19.9 10.4M244.9 203.9l.5-.2h6.9a.71 .71 0 0 1 .7 .7v9a.71 .71 0 0 1-.7 .7h-6.9a.71 .71 0 0 1-.7-.7v-9zM174.5 234.9h7.7M183.3 234.2l6.2-6.1a.64 .64 0 0 1 .9 0l6.1 6.1a.64 .64 0 0 1 0 .9l-6.1 6.2a.7 .7 0 0 1-.9 0l-6.2-6.2a.7 .7 0 0 1 0-.9zM195.7 239.9h7.8M204.7 236.7l.8-.3h12.9a1.02 1.02 0 0 1 1.1 1.1v5.5a1.02 1.02 0 0 1-1.1 .9h-12.9a1.02 1.02 0 0 1-1.1-.9v-5.5zM232.8 227.9l29.5 .9M246.6 238.9l17.6 5.9M247.7 220.6l6.2-6.1a.7 .7 0 0 1 .9 0l6.1 6.1a.7 .7 0 0 1 0 .9l-6.1 6.1a.64 .64 0 0 1-.9 0l-6.2-6.1a.7 .7 0 0 1 0-.9z"/>
<path d="M248.4 222.1l-20.2 3.3M253.2 232.8h7.8M42.2 248.5h69.8v2h-69.8zM42.2 250.5v1.1M50.9 250.5v1.1M51.3 252.4l-1 1.6M59.6 250.5v1.1M60 252.4l-1 1.6M77.1 250.5v1.1M77.5 252.4l-1 1.6M112 250.5v1.1M262.9 244l1.3 .8-1.6-.1"/>
</g>
<path d="M100.6 124.8h.5a13.2 13.2 0 0 1 6.5-.4l.5 .2a18 18 0 0 1 4.9 2.8l.7 .3a15.6 15.6 0 0 1 5.4 2.6 6 6 0 0 0 3.8 2.6 28.3 28.3 0 0 0 6.9-.9l.6 .1 5.6 2a5.9 5.9 0 0 0 5.2-.6l1-.1 2.6 .7 4 .6 1.2-.3 2.8-1.3a17.2 17.2 0 0 1 10.1-2.9l1.1-.3 3.9-1.4 1.2-.3 .2 .2 .5 1.6a1.48 1.48 0 0 1-1.1 1 9.1 9.1 0 0 0-6.1 2.7 15.1 15.1 0 0 0-4.3 4 21.8 21.8 0 0 1-8.5 5.3l-2.2 .1a9.7 9.7 0 0 0-6.6 1.2 8.8 8.8 0 0 0-3 3.8 1.36 1.36 0 0 0 1.2 1.3 8.9 8.9 0 0 0 4.3-.5 10.8 10.8 0 0 1 7.3-1.6 22.4 22.4 0 0 1 5.9-.7l10.6-.9h2.1l6.8 1.2h.7l15.5-3.1 1.6-.1 .6 .1a1.84 1.84 0 0 1 1 .9l.3 1.4-.1 .5-7.2 5.4a1.56 1.56 0 0 0-1 1.3 1.56 1.56 0 0 0 .8 1.5 10.3 10.3 0 0 1 5.7 1.5l3.7 1.7a8.4 8.4 0 0 0 3.8 .4h1.1a11.5 11.5 0 0 0 5.7-1.8l.5-.4a3.4 3.4 0 0 0 .9-2.2l.6-5a1.69 1.69 0 0 1 2.1-1.2 2.81 2.81 0 0 1 2.9 2.8l-2.1 9.9a3.6 3.6 0 0 0 .5 2.2l2.6 3.6a1.76 1.76 0 0 1 .1 1.5l-1.8 4.3-.1 .5 .4 4.6 .2 1 .4 .7 1.5 1.8a2.32 2.32 0 0 1 .5 1.8l-1.1 11.1-.5 .8-3.2 2.8a3.3 3.3 0 0 0-1 1.8 3.1 3.1 0 0 0 .9 2.2l2.3 2a2.53 2.53 0 0 1 .8 2.4 3.6 3.6 0 0 1-.5 2.1l-4.6 6.6 12.1 9.9" fill="none" stroke="#000" stroke-width=".68"/>
<g fill="none" stroke="#000" stroke-width=".25">
<path d="M363.2 7.6h50.8v10.2h-50.8zM148.7 38.4h.1M148.7 38.4l-2.1 .2-.4 .1a5.3 5.3 0 0 0-2.5 3.2l-.3 1.5v2.2l-.3 1-.3 .4a6.3 6.3 0 0 1-2.6 1.3l-6.2 .5a4.4 4.4 0 0 0-3.2 .8l-.2 .1a4.4 4.4 0 0 0-1.6 2l-.3 .2-1.3 2-1.3 2.9M159.8 31.9a7.1 7.1 0 0 0 .2 5.5 4.1 4.1 0 0 0 2.8 1l1.5 .1a20.8 20.8 0 0 1 5.2 .8 9.6 9.6 0 0 1 3 3.6 5.9 5.9 0 0 0 5.4 3 9.7 9.7 0 0 0 6.8-.8 8 8 0 0 0 2.1-3.1 6.7 6.7 0 0 1 3.8-2.4 22.5 22.5 0 0 0 6.3-3.9l5.3-2.7a9.4 9.4 0 0 1 3.5-1.4 3.2 3.2 0 0 1 2.2 3.3 16.9 16.9 0 0 1-1.6 9.4 12 12 0 0 0 1 9.6 3.2 3.2 0 0 0 4.1 1.2l2.8-1.2a64.9 64.9 0 0 1 10.8-5 3.9 3.9 0 0 1 4.6 .8 51.5 51.5 0 0 1 3.9 8.2 12.3 12.3 0 0 0 4.7 5.4l5.6 4.4a39.5 39.5 0 0 0 13.8 8.8 2.87 2.87 0 0 0 3.7-2.1 4.4 4.4 0 0 1 4.1-1.9 10.1 10.1 0 0 1 5.6 1.7 6.4 6.4 0 0 0 4.6 .1 5.4 5.4 0 0 1 5.2 3.1l1 2.2a20 20 0 0 0 2.1 4.8 29.1 29.1 0 0 0 5 10.6 5.4 5.4 0 0 1 .1 5.9 27.5 27.5 0 0 1-3.2 4.9l-2 5.1-.8 4.9-.4 .8-.3 .3h-.4l-7-2.4-.4-.5-.4-.8-1-3.8-.4-1-.3-.2h-.4l-2.9 1.1-5.2 2.7-2.4 .9-.5 .5-3.1 5.7-1.3 1.3-.8 .4-3.8-.2a3.3 3.3 0 0 0-1.8 4l-.6 2.6 2.3 3.4 .3 .7-.3 .4-.9 .7-2.4 .6-2.9 .3a2.58 2.58 0 0 0-1.9 2l-.2 3.7 .2 .6a5.2 5.2 0 0 0 3.2 2l2.5-.7 .3 .2 .2 .9-.3 .6-.7 .6-2.2 .8-2.5 2.5-1 .2-3.3 .1-2.8 3.1-.9 .7h-.6l-1-.3a19.3 19.3 0 0 1-4.4-10.8 6.7 6.7 0 0 0-4.1-4.7l-.5-.4-.4-.5-.5-1.9-.4-.3-4.6-1.8h-.5l-.2 .4 .8 1.5 1 1 .3 .5-.2 .5-.8 1-.3 2.1 .2 .5 2.4 2 1.7 3.7v.4l-.4 .3h-1.8l-2.3-.5a1.64 1.64 0 0 0-1.2 2.7l3.7 2.8 1 1.9 .6 1.8 .3 .6 1.5 1.6v.6l-.5 .1-3.8-.3-.6-.2-.6-.3-2.9-3.1-.7-.4-1.1-.4M160.3 37.7l-11.6 .7M126.1 56.8l-.2 .3-.1 1.5-.5 .7a8.8 8.8 0 0 1-3.4 2.6h-.1a5.8 5.8 0 0 1-2.8 1.2l-.4 .3a3.9 3.9 0 0 1-1.8 1.2l-.3 .2a5.3 5.3 0 0 0-2.6 .5l-.1 .1a5.2 5.2 0 0 0-1.9 1.8l-1.7 2M126.1 56.8h.1M110.2 69.2h.1M110.2 69.2a4.4 4.4 0 0 0-1.5 3l-.4 3.2 .1 .5 1.3 1.1 2.7 1.1a.82 .82 0 0 1 .5 .9l-.8 5.3-2.5 2.2-.8 2 .6 2.3a.82 .82 0 0 1-.4 1l-4.1 2.1-1.5 1.8a1.04 1.04 0 0 0-.1 1.1l-.6 4.3 .1 .5 .9 1 1.8 2.4 1.3 1.2a3.6 3.6 0 0 1-.4 3.3M78.3 105.6l.2 .2a75.2 75.2 0 0 0 6.2 7.5 3.4 3.4 0 0 0 4.6-.8l1.6-1.6a1.37 1.37 0 0 1 2.4 .2 3.6 3.6 0 0 1-.2 5.5 6.9 6.9 0 0 0-3.8 4.5 1.92 1.92 0 0 0 2.4 2 11.5 11.5 0 0 1 6.2 .4l2.7 1.3M90.5 119.3a17.2 17.2 0 0 1 6.7 .9 5.3 5.3 0 0 1 3.6 3.7l.3 .9M106.4 109.5h.1"/>
<path d="M106.4 109.5l-.6 1.1a17.6 17.6 0 0 0-3 6.1l-.8 1.9a7.4 7.4 0 0 1-.7 4.7l-.2 .5M282.3 116.9l.6 1.1a4.7 4.7 0 0 1 .9 4l-.7 2.2a10.6 10.6 0 0 0-1 6.1 2.01 2.01 0 0 0 2 .8 3.4 3.4 0 0 1 3.6 1.6 15.7 15.7 0 0 1 1.9 5.1l.5 .6 1.8 1.1a1.75 1.75 0 0 1 .8 2.4l-.4 .8M94.1 135.2l.4-.2h7a.68 .68 0 0 1 .7 .7v9a.71 .71 0 0 1-.7 .7h-7a.7 .7 0 0 1-.6-.7v-9zM244.9 146a51.4 51.4 0 0 0 7.2-4.5 11.9 11.9 0 0 1 10.1-1 4.7 4.7 0 0 1 2.4 3.8l.1 .7a15.1 15.1 0 0 0 2.5 7.2l.4 .4a5.4 5.4 0 0 1 2.4 3.6 3.7 3.7 0 0 0 3.8 3l2.2 .1M156.4 182.4a32.5 32.5 0 0 1 .1-9.2 2.12 2.12 0 0 1 1.7-2.1 1.81 1.81 0 0 1 1.1 2.5l-.1 .6a1.91 1.91 0 0 0 .7 2.5 1.64 1.64 0 0 0 2.2-.7l-.1-1a1.33 1.33 0 0 1 .9-1.9 1.33 1.33 0 0 1 1.4 .2 1.33 1.33 0 0 1 .5 1.3 1.91 1.91 0 0 0 .9 2.4 4.6 4.6 0 0 0 4.4-.6 7.4 7.4 0 0 0 .3-3.7 1.14 1.14 0 0 1 1.3-1.2l11.6 .1a8 8 0 0 1 3.9 4.1l.5 1a44.7 44.7 0 0 0 4.7 8.8 2.49 2.49 0 0 0 2.7 1.2 17.5 17.5 0 0 0 3.1-3.5 3.2 3.2 0 0 1 4.9 0 21.3 21.3 0 0 1 5.1 8.5l2.8 2.6-.2-.3a5.8 5.8 0 0 0 3.6 1.8M209.8 197.2l1.3 1.4M183.9 205.8a22.7 22.7 0 0 1 7.3 2.8l2.8 1.1a15.5 15.5 0 0 0 11.3 1.7 5.2 5.2 0 0 1 4.4 2l1 .9M222.8 224.2l9.8 8.1 1.9 1.3 1.1 .6 18.7 6.1"/>
</g>
<path d="M312.4 246.4h101.6v25.4h-101.6z" fill="none" stroke="#000" stroke-width=".34"/>
<path d="M17.8 7.6h396.2v264.2h-396.2z" fill="none" stroke="#000" stroke-width=".51"/>
<path d="M267.3 112.8a1.12 1.12 0 0 1 1.4 .1l2 1.5a7.5 7.5 0 0 1 3.3 5.7 6.8 6.8 0 0 1-1.7 4.5 5.5 5.5 0 0 0-2.5 1.1h-.7l-5.3-1.1a4.9 4.9 0 0 1-2.8-.7 6.9 6.9 0 0 1 3.2-5.5 8.1 8.1 0 0 0 2.4-4.6zM211.3 136.8l1 3.4a3.4 3.4 0 0 1 .2 2.9 3.9 3.9 0 0 0 .1 3.2l.1 .4M212.7 146.7l2.5 8.8M215.3 155.4a10.8 10.8 0 0 0 1.7 3.5 15.2 15.2 0 0 1 5.1 6.3 10.8 10.8 0 0 1-.5 5.9 17.5 17.5 0 0 0-1.2 5.2 24.9 24.9 0 0 1 1.3 10.8l-.1 2.8a9.6 9.6 0 0 0 .2 4.8l.1 1-.3 2.6a15 15 0 0 0 .7 9.1 72.4 72.4 0 0 0 3.9 12.5l.8 .8a4.5 4.5 0 0 1 2.2 4 7.5 7.5 0 0 0 4.5 6 200.6 200.6 0 0 0 20.8 7.5l1.8 .5M212.6 199.6l1.7-.1a4.1 4.1 0 0 1 4 1.2 7.4 7.4 0 0 0 2.8 1.4" fill="none" stroke="#bababa" stroke-width=".2"/>
<path d="M176.2 177.8l-17.5 .1 .1 19.7M158.8 197.6l.3 29.8 52.5-.7-.2-14 2.5 .6-.2-3.9h-1l4.3-6.4-5.5-1.6-.2-4.2M176.5 194.2h-.3v-16.4M211.3 197.2l-.1-3.4-18.1 .2" fill="none" stroke="#bababa" stroke-width=".34" stroke-dasharray="3.6 1.5 .5 1.5 .5 1.5"/>
<g font-size="4.1">
<text x="343.7" y="254.5">TEMPORARY</text>
<text x="333.9" y="261.1">TRAFFIC CONTROL</text>
<text x="349.1" y="267.7">SIGNING</text>
</g>
<g font-size="3.5">
<text x="94.8" y="144">25</text>
<text x="245.6" y="212.7">25</text>
</g>
<g font-size="3">
<text x="67.3" y="23.9" transform="rotate(90 67.3 23.9)">N</text>
<text x="316.3" y="183.5">NOTE:</text>
<text x="317" y="227.5">FOOTNOTE:</text>
</g>
<g font-size="2.1">
<text x="169.8" y="204.7">SQUILCHUCK</text>
<text x="171.5" y="212.7" transform="rotate(-1 171.5 212.7)">S T A T E P A R K</text>
</g>
<g font-size="2">
<text x="152.3" y="58.8">15</text>
<text x="150" y="62.1">REF-4</text>
<text x="228.6" y="60.9" transform="rotate(36 228.6 60.9)">N a t io n a l F o r e s t</text>
<text x="246.5" y="74.1" transform="rotate(36 246.5 74.1)">R o u t e</text>
<text x="253.8" y="79.6" transform="rotate(36 253.8 79.6)">9 7 1 2</text>
<text x="183.2" y="94.9">2</text>
<text x="202.2" y="94.9">2</text>
<text x="179.8" y="98.3">R11-2</text>
<text x="198.8" y="98.3">R11-2</text>
<text x="68.6" y="103.2">Ski Resort Area</text>
<text x="112.7" y="107.3">1</text>
<text x="267.9" y="107.4" transform="rotate(-38 267.9 107.4)">9 7 1 2</text>
<text x="109.1" y="110.6">G20-2</text>
<text x="258.6" y="110.5" transform="rotate(-38 258.6 110.5)">N a t io n a l F o r e s t</text>
<text x="260.7" y="113.1" transform="rotate(-38 260.7 113.1)">R o u t e</text>
<text x="112.5" y="119.3">14</text>
<text x="220.3" y="118.6">W16-8</text>
<text x="224" y="115.3">5</text>
<text x="110" y="122.6">REF-3</text>
<text x="179.3" y="124.6">BARRICADE, TYPE 3</text>
<text x="222" y="124.7">5</text>
<text x="62.3" y="129.9">W20-1</text>
<text x="218.3" y="128">W16-8</text>
<text x="252.6" y="127.8">BEEHIVE</text>
<text x="260.2" y="130.8">RESERVOIR</text>
<text x="250.9" y="134.7">5</text>
<text x="85.1" y="142.1">R2-1</text>
<text x="87.4" y="138.8">3</text>
<text x="247.2" y="138">W16-8</text>
<text x="294.5" y="143.5">Beehive Mt</text>
<text x="153.1" y="145.9" transform="rotate(-4 153.1 145.9)">M I S S I O N</text>
<text x="168.5" y="144.7" transform="rotate(10 168.5 144.7)">R I D G E</text>
<text x="183.8" y="144.8" transform="rotate(-13 183.8 144.8)">R O A D</text>
<text x="294.5" y="146.8">Lookout</text>
<text x="133.2" y="151.8" transform="rotate(15 133.2 151.8)">S q u ilc h u c k</text>
<text x="153.8" y="156.8">Creek</text>
<text x="225.3" y="160.8">W16-8</text>
<text x="229.1" y="157.5">5</text>
<text x="200.5" y="173.8">G20-2</text>
<text x="204.1" y="170.5">1</text>
<text x="224.4" y="173.1" transform="rotate(-87 224.4 173.1)">M in e r s</text>
<text x="224.7" y="183" transform="rotate(-101 224.7 183)">R u n</text>
<text x="226" y="184.8">Ref-2</text>
<text x="228" y="181.5">13</text>
<text x="166" y="188.2">W20-1</text>
<text x="313.1" y="188">1.Cover signs Ref-2, Ref-3 and Ref-4 when not in use.</text>
<text x="165.8" y="198">W16-8</text>
<text x="169.6" y="194.6">5</text>
<text x="234.6" y="195.2">18</text>
<text x="313.1" y="194.6">2.Construction sign colors:</text>
<text x="330.7" y="197.9">Background: Orange, reflectorized</text>
<text x="224.4" y="200.2" transform="rotate(-90 224.4 200.2)">Creek</text>
<text x="229.2" y="198.5">W21-1701</text>
<text x="330.6" y="201.2">Legend: Black, non-reflectorized</text>
<text x="239.2" y="207.5">3</text>
<text x="313.1" y="207.8">3.The location of the signs will be approved by the CO.</text>
<text x="236.9" y="210.8">R2-1</text>
<text x="313.1" y="214.4">4.See Sheets K.3-5 for additional temporary traffic control</text>
<text x="212.5" y="219.5" transform="rotate(39 212.5 219.5)">S Q U I LC H U C K</text>
<text x="237.7" y="221.8">W20-1</text>
<text x="317.2" y="217.7">signing.</text>
<text x="228.6" y="232.7" transform="rotate(39 228.6 232.7)">R D</text>
<text x="255.3" y="232.1">12</text>
<text x="316.7" y="231.9">See Washington DOT Sign Fabrication Manual.</text>
<text x="173.5" y="237.5">W20-1</text>
<text x="198.8" y="239.2">1</text>
<text x="253.4" y="235.4">Ref-1</text>
<text x="316.7" y="239.4">Place Ref-4 at Beehive Road trail heads (Forest Trail</text>
<text x="195.2" y="242.5">G20-2</text>
<text x="242.6" y="240.7" transform="rotate(17 242.6 240.7)">T o</text>
<text x="246.8" y="242" transform="rotate(17 246.8 242)">W e n a t c h e e</text>
<text x="316.5" y="243.1">1200 - two locations).</text>
</g>
<g font-size="1.9">
<text x="264.7" y="233.9">EXPECT DELAYS</text>
<text x="267.3" y="228.2">ROAD WORK</text>
</g>
<g font-size="1.7">
<text x="181.2" y="101.8">ROAD</text>
<text x="200.5" y="101.8">ROAD</text>
<text x="125.4" y="108">END</text>
<text x="180" y="104.3">CLOSED</text>
<text x="199.2" y="104.3">CLOSED</text>
<text x="121.8" y="110.7">ROAD WORK</text>
<text x="126" y="118.3">ROAD CLOSED</text>
<text x="229.9" y="125.9">MISSION RIDGE RD</text>
<text x="242.4" y="155">ROAD CLOSED</text>
<text x="177.3" y="196.5">MISSION RIDGE RD</text>
<text x="210.3" y="239.7">END</text>
<text x="206.7" y="242.4">ROAD WORK</text>
</g>
<g font-size="1.6">
<text x="264" y="225">MISSION RIDGE ROAD</text>
<text x="266.7" y="230.7">MP 0 - MP 4</text>
</g>
<g font-size="1.5">
<text x="365" y="10.9">STATE</text>
<text x="383.9" y="10.9">PROJECT</text>
<text x="405.5" y="9.8">SHEET</text>
<text x="366.6" y="16">WA</text>
<text x="381.2" y="16">PFH 216-1(1)</text>
<text x="404.4" y="12.1">NUMBER</text>
<text x="407.2" y="16">N.2</text>
<text x="16.8" y="18.2" transform="rotate(-90 16.8 18.2)">09/2017</text>
<text x="16.8" y="42.4" transform="rotate(-90 16.8 42.4)">D.Checker</text>
<text x="16.8" y="67.1" transform="rotate(-90 16.8 67.1)">Checked by:</text>
<text x="16.8" y="79.1" transform="rotate(-90 16.8 79.1)">09/2017</text>
<text x="16.8" y="96.3" transform="rotate(-90 16.8 96.3)">gner</text>
<text x="16.8" y="103.7" transform="rotate(-90 16.8 103.7)">A.Desi</text>
<text x="16.8" y="123.5" transform="rotate(-90 16.8 123.5)">gned by:</text>
<text x="16.8" y="128" transform="rotate(-90 16.8 128)">Desi</text>
<text x="69.6" y="247.5">Scale in miles</text>
<text x="41.4" y="254">0</text>
<text x="111.3" y="254">1</text>
</g>
<g font-size="1.4">
<text x="234.7" y="118.8">AHEAD</text>
<text x="234.9" y="116.4">WORK</text>
<text x="235" y="114">ROAD</text>
<text x="77" y="125.4">ROAD</text>
<text x="76.7" y="130.2">AHEAD</text>
<text x="76.9" y="127.8">WORK</text>
<text x="94.8" y="137.8">SPEED</text>
<text x="95.5" y="139.9">LIMIT</text>
<text x="200.2" y="166.3">ROAD WORK</text>
<text x="203.8" y="163.6">END</text>
<text x="182.2" y="184.6">ROAD</text>
<text x="181.9" y="189.4">AHEAD</text>
<text x="182.1" y="187">WORK</text>
<text x="247.2" y="197.5">USE EXTREME</text>
<text x="247.8" y="195.7">CYCLES</text>
<text x="248" y="193.9">MOTOR</text>
<text x="247.4" y="199.2">CAUTION</text>
<text x="245.6" y="206.5">SPEED</text>
<text x="246.3" y="208.6">LIMIT</text>
<text x="251.9" y="221.8">WORK</text>
<text x="252" y="219.3">ROAD</text>
<text x="251.7" y="224.2">AHEAD</text>
<text x="187.6" y="232.9">ROAD</text>
<text x="187.3" y="237.8">AHEAD</text>
<text x="187.5" y="235.4">WORK</text>
</g>
<g font-size="1.3">
<text x="163.3" y="58.5">MISSION RIDGE ROAD</text>
<text x="161.7" y="61.1">CLOSED TO PUBLIC USE</text>
<text x="122.6" y="121.4">EMERGENCY TRAVEL ONLY</text>
<text x="127" y="124">APRIL 16 - OCT 31</text>
<text x="258.4" y="137.4">CLOSED TO PUBLIC USE</text>
<text x="260" y="134.8">MISSION RIDGE ROAD</text>
<text x="239" y="158.1">EMERGENCY TRAVEL ONLY</text>
<text x="243.4" y="160.6">APRIL 16 - OCT 31</text>
<text x="243" y="179.5">ROAD CLOSED</text>
<text x="16.6" y="183.4" transform="rotate(-90 16.6 183.4)">[SurFtSheet</text>
<text x="237.3" y="184.6">EMERGENCY TRAVEL ONLY</text>
<text x="243.2" y="182.1">1 MILE AHEAD</text>
<text x="16.6" y="187.9" transform="rotate(-90 16.6 187.9)">dgn</text>
<text x="241.8" y="187.1">APRIL 16 - OCT 31</text>
<text x="16.6" y="197.4" transform="rotate(-90 16.6 197.4)">21601_nb.</text>
<text x="16.6" y="212.5" transform="rotate(-90 16.6 212.5)">i</text>
<text x="16.6" y="226.6" transform="rotate(-90 16.6 226.6)">ies\pw_producton\d0267746\wf</text>
<text x="16.6" y="232.4" transform="rotate(-90 16.6 232.4)">c:\m yfl</text>
<text x="16.6" y="251.8" transform="rotate(-90 16.6 251.8)">1:37 PM</text>
<text x="16.6" y="263.7" transform="rotate(-90 16.6 263.7)">em ber2017</text>
<text x="16.6" y="270.5" transform="rotate(-90 16.6 270.5)">27 Sept</text>
</g>
<g font-size="1.1">
<text x="49.9" y="253.2">1</text>
<text x="50.8" y="254.3">8</text>
<text x="58.6" y="253.2">1</text>
<text x="59.5" y="254.3">4</text>
<text x="76.1" y="253.2">1</text>
<text x="77" y="254.3">2</text>
</g>
</svg>
